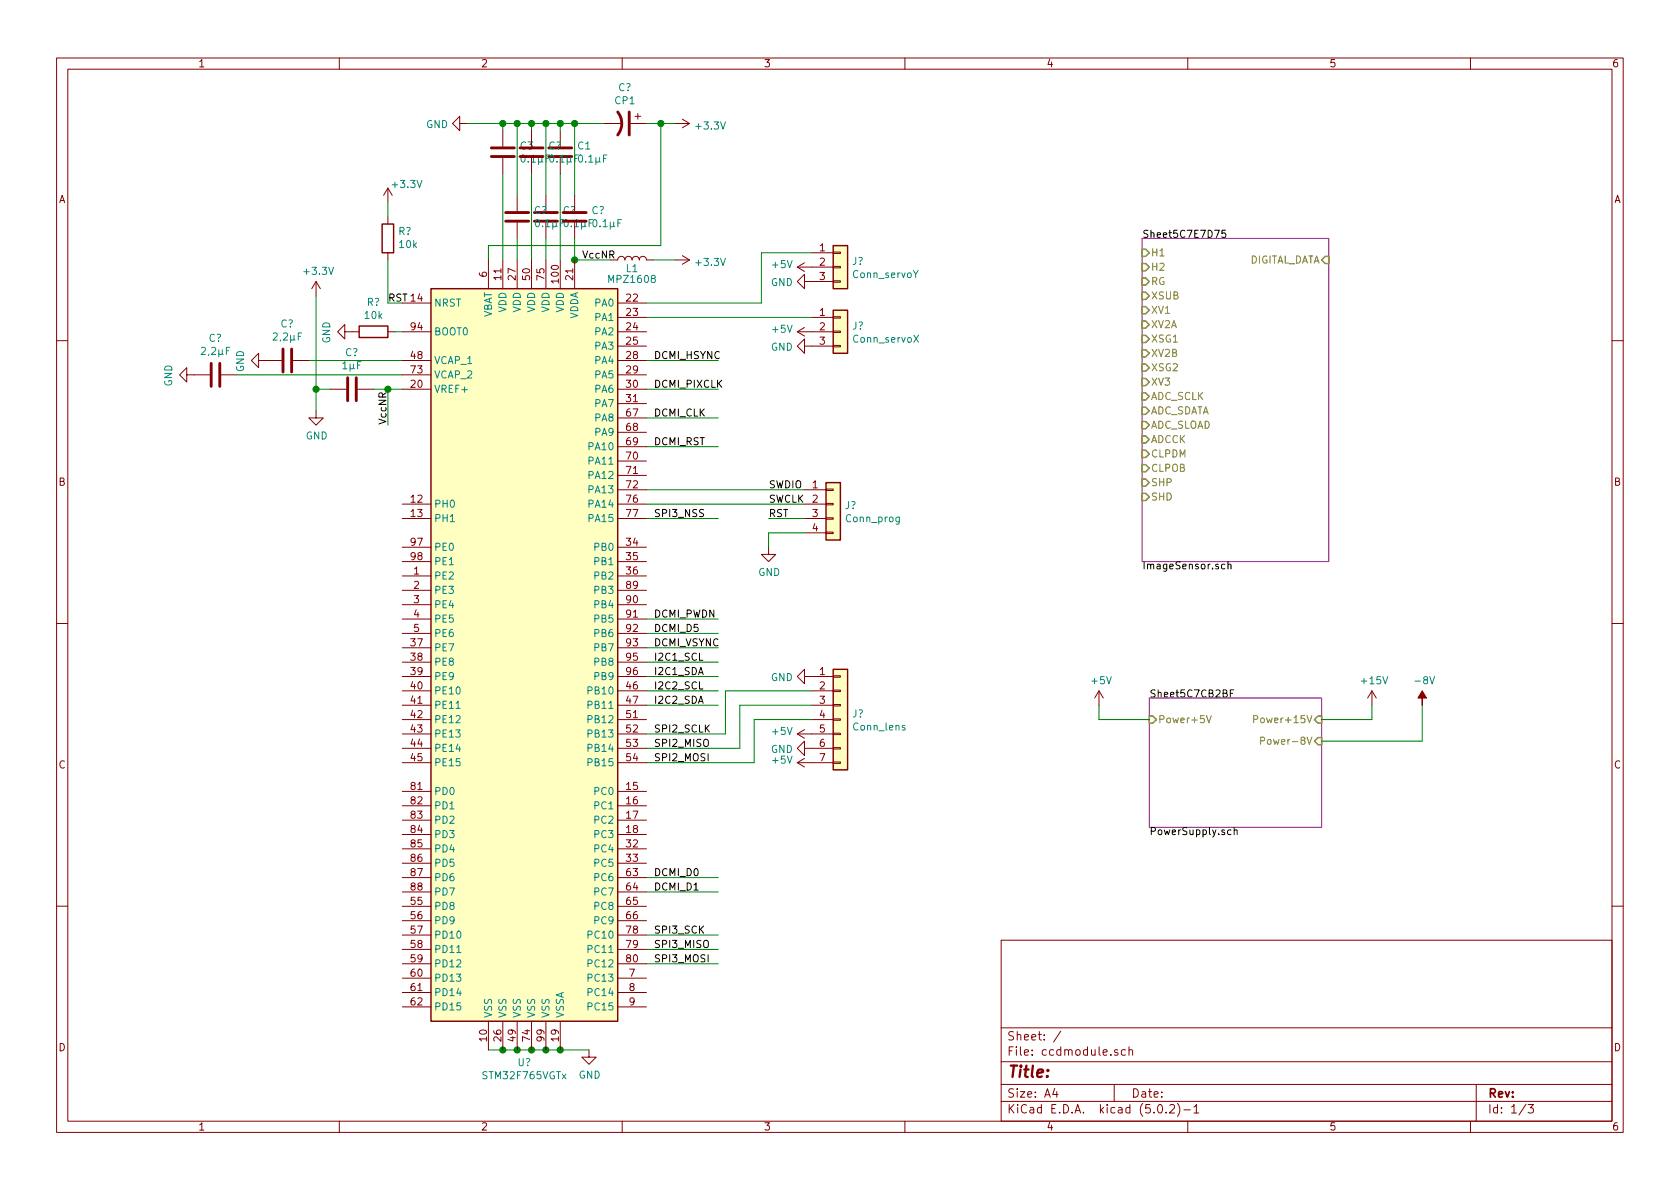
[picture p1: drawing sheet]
<svg xmlns="http://www.w3.org/2000/svg" width="297mm" height="210mm" viewBox="0 0 297 210" stroke-linecap="round" stroke-linejoin="round" font-family="sans-serif">
<g fill="none" stroke="#840000" stroke-width=".18">
<path d="M10 10.3h277v189.9h-277zM12 12.2h273v186.1h-273zM60 10.3v1.9M110 10.3v1.9M160 10.3v1.9M210 10.3v1.9M260 10.3v1.9M68.6 33.3v2.5M68.6 38.3v1.3M68.6 33.3l-.8 1.2M68.6 33.3l.7 1.2M81.3 21.8v-1.2l-1.3 1.2 1.3 1.3v-1.3h1.2"/>
<path d="M88.9 23.1v2.8M88.9 27.9v2.8M91.4 34.5v2.8M91.4 39.4v2.8M94 23.1v2.8M94 27.9v2.8M96.5 34.5v2.8M96.5 39.4v2.8M99.1 23.1v2.8M99.1 27.9v2.8M101.6 34.5v2.8M101.6 39.4v2.8"/>
<path d="M106.7 21.8h3.3M111.5 21.8h2.8M112.3 20.6h1M112.8 20.1v1M119.4 21.8h2.5M120.6 21.1l1.3 .7M121.9 21.8l-1.3 .8M55.9 49.8l-.8 1.2M55.9 49.8v2.5M55.9 49.8l.7 1.2M61 58.7v-1.3l-1.3 1.3 1.3 1.2v-1.2h2.5M68.6 58.7h1.2"/>
<path d="M68.6 44.7v1.3M71.1 58.7h5.1M71.1 53.6h5.1M86.4 46v5M88.9 46v5M91.4 46v5M94 46v5M96.5 46v5M99.1 46v5M101.6 46v5M107.9 46h1.3a.63 .63 0 0 1 .7-.7 .63 .63 0 0 1 .6 .7 .63 .63 0 0 1 .6-.7 .63 .63 0 0 1 .7 .7 .63 .63 0 0 1 .6-.7 .63 .63 0 0 1 .6 .7 .63 .63 0 0 1 .7-.7 .63 .63 0 0 1 .6 .7h1.3M109.2 58.7h5.1"/>
<path d="M109.2 56.1h5.1M109.2 53.6h5.1M119.4 46h2.5M120.6 45.2l1.3 .8M121.9 46l-1.3 .7M141 58.7h6.3M141 47.2h6.3M141 47.2l1.2 .8M141 58.7l1.2 .7M142.2 49.8v-1.3l-1.2 1.3 1.2 1.2v-1.2h5.1M142.2 46.5l-1.2 .7M142.2 57.9l-1.2 .8"/>
<path d="M143.5 44.7h3.8M143.5 56.1h3.8M147.3 49.7h1.3v.2h-1.3zM147.3 47.1h1.3v.3h-1.3zM147.3 44.6h1.3v.2h-1.3zM147.3 58.5h1.3v.3h-1.3zM147.3 56h1.3v.3h-1.3zM10 60.2h2M33 66.3v-1.3l-1.3 1.3 1.3 1.3v-1.3h4.1M39.1 66.3h2.8M45.7 63.7v-1.2l-1.3 1.2 1.3 1.3v-1.3h4.1M51.8 63.7h2.8"/>
<path d="M55.9 72.6v1.3h1.2l-1.2 1.3-1.3-1.3h1.3M58.4 68.8h2.8M63.2 68.8h2.8M71.1 68.8h5.1M71.1 66.3h5.1M71.1 63.7h5.1M109.2 68.8h5.1M109.2 66.3h5.1M109.2 63.7h5.1M109.2 61.2h5.1M109.2 79h5.1M109.2 71.4h5.1"/>
<path d="M109.2 73.9h5.1M109.2 76.4h5.1M142.2 61.2v-1.3l-1.2 1.3 1.2 1.3v-1.3h5.1M147.3 61.1h1.3v.2h-1.3zM285 60.2h2M71.1 89.1h5.1M71.1 91.7h5.1M71.1 96.8h5.1M71.1 99.3h5.1M109.2 86.6h5.1M109.2 89.1h5.1M109.2 91.7h5.1"/>
<path d="M109.2 81.5h5.1M109.2 84.1h5.1M109.2 96.8h5.1M109.2 99.3h5.1M135.9 96.8v1.2h1.3l-1.3 1.3-1.3-1.3h1.3M142.2 86.6h3.8M142.2 89.1h3.8M142.2 91.7h3.8M142.2 94.2h3.8M146 94.1h1.3v.3h-1.3zM146 91.6h1.3v.2h-1.3zM146 89h1.3v.3h-1.3z"/>
<path d="M146 86.5h1.3v.2h-1.3zM10 110.3h2M71.1 119.6h5.1M71.1 101.8h5.1M71.1 104.4h5.1M71.1 106.9h5.1M71.1 109.5h5.1M71.1 112h5.1M71.1 114.5h5.1M71.1 117.1h5.1M109.2 119.6h5.1M109.2 101.8h5.1"/>
<path d="M109.2 104.4h5.1M109.2 106.9h5.1M109.2 109.5h5.1M109.2 112h5.1M109.2 114.5h5.1M109.2 117.1h5.1M142.2 119.6v-1.2l-1.2 1.2 1.2 1.3v-1.3h5.1M147.3 119.5h1.3v.3h-1.3zM285 110.3h2M71.1 122.2h5.1M71.1 124.7h5.1M71.1 127.2h5.1"/>
<path d="M71.1 129.8h5.1M71.1 132.3h5.1M71.1 134.9h5.1M71.1 139.9h5.1M109.2 122.2h5.1M109.2 124.7h5.1M109.2 127.2h5.1M109.2 129.8h5.1M109.2 132.3h5.1M109.2 134.9h5.1M109.2 139.9h5.1M141 129.8h6.3"/>
<path d="M141 134.9h6.3M141 129.8l1.2 .8M141 134.9l1.2 .7M142.2 132.3v-1.2l-1.2 1.2 1.2 1.3v-1.3h5.1M142.2 129l-1.2 .8M142.2 134.1l-1.2 .8M143.5 122.2h3.8M143.5 124.7h3.8M143.5 127.2h3.8M147.3 134.7h1.3v.3h-1.3zM147.3 132.2h1.3v.3h-1.3zM147.3 129.7h1.3v.2h-1.3z"/>
<path d="M147.3 127.1h1.3v.3h-1.3zM147.3 124.6h1.3v.2h-1.3zM147.3 122h1.3v.3h-1.3zM194.3 122.2l-.8 1.2M194.3 122.2v2.5M194.3 122.2l.8 1.2M242.6 122.2l-.8 1.2M242.6 122.2v2.5M242.6 122.2l.7 1.2M71.1 142.5h5.1M71.1 145h5.1M71.1 147.6h5.1"/>
<path d="M71.1 150.1h5.1M71.1 152.6h5.1M71.1 155.2h5.1M71.1 157.7h5.1M109.2 142.5h5.1M109.2 145h5.1M109.2 147.6h5.1M109.2 150.1h5.1M109.2 152.6h5.1M109.2 155.2h5.1M109.2 157.7h5.1M10 160.2h2"/>
<path d="M71.1 165.3h5.1M71.1 167.9h5.1M71.1 170.4h5.1M71.1 173h5.1M71.1 175.5h5.1M71.1 178h5.1M71.1 160.3h5.1M71.1 162.8h5.1M109.2 165.3h5.1M109.2 167.9h5.1M109.2 170.4h5.1M109.2 173h5.1"/>
<path d="M109.2 175.5h5.1M109.2 178h5.1M109.2 160.3h5.1M109.2 162.8h5.1M177 166.3h108v32h-108zM285 160.2h2M60 198.3v1.9M86.4 180.6v5.1M88.9 180.6v5.1M91.4 180.6v5.1M94 180.6v5.1M96.5 180.6v5.1"/>
<path d="M99.1 180.6v5.1M104.1 185.7v1.2h1.3l-1.3 1.3-1.2-1.3h1.2M110 198.3v1.9M160 198.3v1.9M177 194.8h108M177 191.8h108M177 187.8h108M177 181.8h108M186.5 192.5l-.4 1h1M186.8 193v1M187.6 182.3l-1.3 2M197 191.8v3"/>
<path d="M197.6 185.7l-.3-.1-.2 .2v.2l.5 .2v.3h-.5M199 185.7l-.4-.1-.3 .3v.6l.3 .1 .4-.1M199.6 185.7l.2-.1 .4 .1 .1 .9M199.6 185.1v1.5M204.8 195.5l.4-.2a.94 .94 0 0 1 0 1.5 .79 .79 0 0 1-.4-1.3zM206.2 196.7v.1M206.8 195.5l.2-.2h.4l.2 .2 .1 .3-.1 .2-.8 .8h.9M208.2 195.1a1.71 1.71 0 0 1 0 2.3M209.3 196.3h1.2M210 198.3v1.9M211.1 195.8l.4-.5v1.5M211.1 196.8h.9"/>
<path d="M260 198.3v1.9M261 191.8v6.5M269.8 195.2l-1.2 2M270.2 195.3h.9l-.5 .6 .4 .1v.7l-.2 .1-.6-.1"/>
</g>
<g fill="none" stroke="#008400" stroke-width=".18">
<path d="M68.6 35.8v2.5M82.5 21.8h24.2M88.9 21.8v1.3M88.9 30.7v15.3M91.4 21.8v12.7M94 21.8v1.3M94 30.7v15.3M96.5 21.8v12.7M99.1 21.8v1.3M99.1 30.7v15.3M101.6 21.8v12.7M114.3 21.8h5.1"/>
<path d="M116.8 21.8v21.6h-30.4v2.6M55.9 52.3v20.3M68.6 46v7.6M69.8 58.7h1.3M91.4 42.2v3.8M96.5 42.2v3.8M101.6 42.2v3.8h6.3M114.3 56.1h29.2M115.6 46h3.8M143.5 44.7h-8.9v8.9h-20.3M41.9 66.3h29.2M54.6 63.7h16.5"/>
<path d="M55.9 68.8h2.5M66 68.8h5.1M68.6 68.8v6.4M114.3 68.8h12.7M114.3 63.7h12.7M114.3 73.9h12.7M114.3 79h12.7M114.3 86.6h27.9M114.3 89.1h27.9M114.3 91.7h12.7M135.9 91.7h6.3M142.2 94.2h-6.3v2.6"/>
<path d="M114.3 109.5h12.7M114.3 112h12.7M114.3 114.5h12.7M114.3 117.1h12.7M114.3 119.6h12.7M114.3 124.7h12.7M114.3 122.2h12.7M143.5 127.2h-10.2v7.7h-19M143.5 124.7h-12.7v7.6h-16.5M143.5 122.2h-15.2v7.6h-14M194.3 124.7v2.5h8.9M242.6 124.7v2.5h-8.9"/>
<path d="M251.5 124.7v6.4h-17.8M114.3 155.2h12.7M114.3 157.7h12.7M114.3 170.4h12.7M114.3 167.9h12.7M114.3 165.3h12.7M86.4 185.7h17.7"/>
</g>
<g fill="none" stroke="#840000" stroke-width=".51">
<path d="M109.2 19.8a3.3 3.3 0 0 1 0 4.1M111.3 19.8v4.1M86.9 27.7h4M86.9 26.2h4M89.4 39.1h4.1M89.4 37.6h4.1M91.9 27.7h4.1M91.9 26.2h4.1M94.5 39.1h4.1M94.5 37.6h4.1M97 27.7h4.1M97 26.2h4.1"/>
<path d="M99.6 39.1h4M99.6 37.6h4M37.3 64.3v4M38.9 64.3v4M50 61.7v4.1M51.6 61.7v4.1M61.5 66.8v4.1M63 66.8v4.1"/>
</g>
<g fill="#008400" stroke="#008400" stroke-width=".25">
<circle cx="116.8" cy="21.8" r=".51"/>
<circle cx="99.1" cy="21.8" r=".51"/>
<circle cx="94" cy="21.8" r=".51"/>
<circle cx="91.4" cy="21.8" r=".51"/>
<circle cx="96.5" cy="21.8" r=".51"/>
<circle cx="101.6" cy="21.8" r=".51"/>
<circle cx="68.6" cy="68.8" r=".51"/>
<circle cx="99.1" cy="185.7" r=".51"/>
<circle cx="96.5" cy="185.7" r=".51"/>
<circle cx="94" cy="185.7" r=".51"/>
<circle cx="91.4" cy="185.7" r=".51"/>
<circle cx="88.9" cy="185.7" r=".51"/>
<circle cx="101.6" cy="46" r=".51"/>
<circle cx="88.9" cy="21.8" r=".51"/>
<circle cx="55.9" cy="68.8" r=".51"/>
</g>
<path d="M67.6 39.6h2v5.1h-2zM63.5 57.7h5.1v2h-5.1zM76.2 51h33v129.6h-33zM147.3 43.4h2.6v7.6h-2.6zM147.3 54.9h2.6v7.6h-2.6zM146 85.3h2.6v10.2h-2.6zM147.3 118.4h2.6v17.7h-2.6z" fill="none" stroke="#840000" stroke-width=".25"/>
<g fill="#ffffc2" stroke="#ffffc2" stroke-width=".18">
<path d="M146 85.3h2.6v10.2h-2.6z"/>
<path d="M147.3 43.4h2.6v7.6h-2.6z"/>
<path d="M147.3 54.9h2.6v7.6h-2.6z"/>
<path d="M147.3 118.4h2.6v17.7h-2.6z"/>
<path d="M76.2 51h33v129.6h-33z"/>
</g>
<path d="M161.5 47.8l.4 .7 .4-.7M161.6 59.3l.8 1.2M162.4 59.3l-.8 1.2M159 91.4v1.1l-.3 .2-.3-.1M159 91.5l-.4-.1-.2 .3 .1 .5h.5M80.6 125.3h.8M160 128.3h-.3l-.2 .1 .1 .2 .4 .1v.4h-.5M80.8 168.4h.7" fill="none" stroke="#008484" stroke-width=".18"/>
<path d="M201.9 42.2h33v57.1h-33zM203.2 123.4h30.5v22.9h-30.5z" fill="none" stroke="#840084" stroke-width=".18"/>
<path d="M216.7 40.7h-.6l-.1 .6 .2-.1 .4 .1 .1 .6-.2 .1-.5-.1M216.6 99.8h-.4l-.2 .2 .1 .6h.5M217.1 99.9l.2-.1h.3l.1 .8M217.1 99.3v1.3M217.5 122.6h.5M218.1 122h-.6v1.3M217.7 146.8h-.4l-.3 .2 .2 .5h.5M218.2 146.9l.2-.1h.3v.8M218.2 146.3v1.3" fill="none" stroke="#000" stroke-width=".18"/>
<path d="M213.3 126.5l.4 1.3 .5-1.3M221.7 127.2l.6-.1 .1-.1-.1-.3-.2-.2h-.4v1.3M222.9 131l.6-.1v-.4l-.1-.2h-.5v1.3" fill="none" stroke="#848400" stroke-width=".18"/>
<g fill="none" stroke="#848400" stroke-width=".25">
<path d="M201.9 46.6h.7l.6 .6-.6 .7h-.7zM201.9 44.1h.7l.6 .6-.6 .6h-.7zM201.9 49.1h.7l.6 .7-.6 .6h-.7zM201.9 51.7h.7l.6 .6-.6 .7h-.7zM201.9 54.2h.7l.6 .7-.6 .6h-.7zM201.9 56.8h.7l.6 .6-.6 .6h-.7zM201.9 59.3h.7l.6 .6-.6 .7h-.7zM234.3 45.3h.6v1.3h-.6l-.6-.6zM201.9 61.8h.7l.6 .7-.6 .6h-.7zM201.9 64.4h.7l.6 .6-.6 .7h-.7zM201.9 66.9h.7l.6 .7-.6 .6h-.7zM201.9 69.5h.7l.6 .6-.6 .6h-.7z"/>
<path d="M201.9 72h.7l.6 .6-.6 .7h-.7zM201.9 74.5h.7l.6 .7-.6 .6h-.7zM201.9 77.1h.7l.6 .6-.6 .7h-.7zM201.9 79.6h.7l.6 .7-.6 .6h-.7zM201.9 82.2h.7l.6 .6-.6 .6h-.7zM201.9 84.7h.7l.6 .6-.6 .7h-.7zM201.9 87.2h.7l.6 .7-.6 .6h-.7zM203.2 126.6h.6l.7 .6-.7 .7h-.6zM233 130.4h.7v1.3h-.7l-.6-.6zM233 126.6h.7v1.3h-.7l-.6-.7z"/>
</g>
<path d="M251.5 122.2l.7 1.2h-.7v1.3v-1.3h-.8z" fill="#840000" stroke="#840000" stroke-width=".18"/>
<text font-size="2.8" fill="#840000" x="178" y="190.5">Title:</text>
<g font-size="2.1" fill="#840000">
<text x="178" y="184">Sheet: /</text>
<text x="178" y="186.7">File: ccdmodule.sch</text>
<text x="178" y="196.9">KiCad E.D.A. kicad (5.0.2)-1</text>
<text x="178" y="194.1">Size: A4</text>
<text x="200" y="194.1">Date:</text>
<text x="263" y="194.1">Rev:</text>
<text x="263" y="196.9">Id: 1/3</text>
</g>
<g font-size="1.8" fill="#840000">
<text x="35" y="11.9">1</text>
<text x="85" y="11.9">2</text>
<text x="135" y="11.9">3</text>
<text x="185" y="11.9">4</text>
<text x="235" y="11.9">5</text>
<text x="285" y="11.9">6</text>
<text x="10.4" y="35.9">A</text>
<text x="285.4" y="35.9">A</text>
<text x="144.9" y="44.4">1</text>
<text x="144.9" y="47">2</text>
<text x="68.6" y="53.3">RST 14</text>
<text x="86.1" y="49" transform="rotate(-90 86.1 49)">6</text>
<text x="88.6" y="49.5" transform="rotate(-90 88.6 49.5)">11</text>
<text x="91.2" y="49.5" transform="rotate(-90 91.2 49.5)">27</text>
<text x="93.7" y="49.5" transform="rotate(-90 93.7 49.5)">50</text>
<text x="96.3" y="49.5" transform="rotate(-90 96.3 49.5)">75</text>
<text x="98.8" y="50" transform="rotate(-90 98.8 50)">100</text>
<text x="101.3" y="49.5" transform="rotate(-90 101.3 49.5)">21</text>
<text x="110.8" y="53.3">22</text>
<text x="144.9" y="49.5">3</text>
<text x="72.7" y="58.4">94</text>
<text x="110.8" y="55.9">23</text>
<text x="110.8" y="58.4">24</text>
<text x="144.9" y="55.9">1</text>
<text x="144.9" y="58.4">2</text>
<text x="72.7" y="63.5">48</text>
<text x="110.8" y="61">25</text>
<text x="110.8" y="63.5">28</text>
<text x="144.9" y="61">3</text>
<text x="72.7" y="66">73</text>
<text x="72.7" y="68.6">20</text>
<text x="110.8" y="66">29</text>
<text x="110.8" y="68.6">30</text>
<text x="110.8" y="71.1">31</text>
<text x="110.8" y="73.7">67</text>
<text x="110.8" y="76.2">68</text>
<text x="110.8" y="78.7">69</text>
<text x="110.8" y="81.3">70</text>
<text x="110.8" y="83.8">71</text>
<text x="10.4" y="85.9">B</text>
<text x="72.7" y="88.9">12</text>
<text x="110.8" y="86.4">72</text>
<text x="110.8" y="88.9">76</text>
<text x="143.7" y="86.4">1</text>
<text x="143.7" y="88.9">2</text>
<text x="285.4" y="85.9">B</text>
<text x="72.7" y="91.4">13</text>
<text x="110.8" y="91.4">77</text>
<text x="143.7" y="91.4">3</text>
<text x="143.7" y="94">4</text>
<text x="72.7" y="96.5">97</text>
<text x="72.7" y="99.1">98</text>
<text x="73.2" y="101.6">1</text>
<text x="110.8" y="96.5">34</text>
<text x="110.8" y="99.1">35</text>
<text x="110.8" y="101.6">36</text>
<text x="73.2" y="104.1">2</text>
<text x="73.2" y="106.7">3</text>
<text x="110.8" y="104.1">89</text>
<text x="110.8" y="106.7">90</text>
<text x="73.2" y="109.2">4</text>
<text x="73.2" y="111.8">5</text>
<text x="110.8" y="109.2">91</text>
<text x="110.8" y="111.8">92</text>
<text x="72.7" y="114.3">37</text>
<text x="72.7" y="116.8">38</text>
<text x="72.7" y="119.4">39</text>
<text x="110.8" y="114.3">93</text>
<text x="110.8" y="116.8">95</text>
<text x="110.8" y="119.4">96</text>
<text x="144.9" y="119.4">1</text>
<text x="72.7" y="121.9">40</text>
<text x="72.7" y="124.5">41</text>
<text x="110.8" y="121.9">46</text>
<text x="110.8" y="124.5">47</text>
<text x="144.9" y="121.9">2</text>
<text x="144.9" y="124.5">3</text>
<text x="72.7" y="127">42</text>
<text x="72.7" y="129.5">43</text>
<text x="110.8" y="127">51</text>
<text x="110.8" y="129.5">52</text>
<text x="144.9" y="127">4</text>
<text x="144.9" y="129.5">5</text>
<text x="10.4" y="135.9">C</text>
<text x="72.7" y="132.1">44</text>
<text x="72.7" y="134.6">45</text>
<text x="110.8" y="132.1">53</text>
<text x="110.8" y="134.6">54</text>
<text x="144.9" y="132.1">6</text>
<text x="144.9" y="134.6">7</text>
<text x="285.4" y="135.9">C</text>
<text x="72.7" y="139.7">81</text>
<text x="72.7" y="142.2">82</text>
<text x="110.8" y="139.7">15</text>
<text x="110.8" y="142.2">16</text>
<text x="72.7" y="144.8">83</text>
<text x="72.7" y="147.3">84</text>
<text x="72.7" y="149.9">85</text>
<text x="110.8" y="144.8">17</text>
<text x="110.8" y="147.3">18</text>
<text x="110.8" y="149.9">32</text>
<text x="72.7" y="152.4">86</text>
<text x="72.7" y="154.9">87</text>
<text x="110.8" y="152.4">33</text>
<text x="110.8" y="154.9">63</text>
<text x="72.7" y="157.5">88</text>
<text x="72.7" y="160">55</text>
<text x="110.8" y="157.5">64</text>
<text x="110.8" y="160">65</text>
<text x="72.7" y="165.1">57</text>
<text x="72.7" y="167.6">58</text>
<text x="72.7" y="162.6">56</text>
<text x="110.8" y="165.1">78</text>
<text x="110.8" y="167.6">79</text>
<text x="110.8" y="162.6">66</text>
<text x="72.7" y="170.2">59</text>
<text x="72.7" y="172.7">60</text>
<text x="110.8" y="170.2">80</text>
<text x="111.3" y="172.7">7</text>
<text x="72.7" y="175.3">61</text>
<text x="72.7" y="177.8">62</text>
<text x="111.3" y="175.3">8</text>
<text x="111.3" y="177.8">9</text>
<text x="10.4" y="185.9">D</text>
<text x="86.1" y="184.1" transform="rotate(-90 86.1 184.1)">10</text>
<text x="88.6" y="184.1" transform="rotate(-90 88.6 184.1)">26</text>
<text x="91.2" y="184.1" transform="rotate(-90 91.2 184.1)">49</text>
<text x="93.7" y="184.1" transform="rotate(-90 93.7 184.1)">74</text>
<text x="96.3" y="184.1" transform="rotate(-90 96.3 184.1)">99</text>
<text x="98.8" y="184.1" transform="rotate(-90 98.8 184.1)">19</text>
<text x="285.4" y="185.9">D</text>
<text x="35" y="199.9">1</text>
<text x="85" y="199.9">2</text>
<text x="135" y="199.9">3</text>
<text x="185" y="199.9">4</text>
<text x="235" y="199.9">5</text>
<text x="285" y="199.9">6</text>
</g>
<g font-size="1.8" fill="#008484">
<text x="109.3" y="16.1">C?</text>
<text x="75.3" y="22.7">GND</text>
<text x="108.8" y="18.4">CP1</text>
<text x="123.2" y="22.9">+3.3V</text>
<text x="92" y="26.4">C3</text>
<text x="92.3" y="28.7">0.1µF</text>
<text x="97" y="26.4">C?</text>
<text x="97.4" y="28.7">0.1µF</text>
<text x="102.2" y="26.4">C1</text>
<text x="102.5" y="28.7">0.1µF</text>
<text x="69.5" y="33.2">+3.3V</text>
<text x="70.4" y="41.5">R?</text>
<text x="94.4" y="37.9">C?</text>
<text x="94.8" y="40.2">0.1µF</text>
<text x="99.5" y="37.9">C?</text>
<text x="99.9" y="40.2">0.1µF 0.1µF</text>
<text x="104.6" y="37.9">C?</text>
<text x="70.7" y="43.9">10k</text>
<text x="123.2" y="47">+3.3V</text>
<text x="136.7" y="47.4">+5V</text>
<text x="150.7" y="46.9">J?</text>
<text x="53.9" y="48.6">+3.3V</text>
<text x="107.9" y="50">MPZ1608</text>
<text x="110.7" y="48.1">L1</text>
<text x="136.3" y="50.6">GND</text>
<text x="150.9" y="49.2">Conn_servoY</text>
<text x="49.6" y="57.9">C?</text>
<text x="64.6" y="56.4">10k</text>
<text x="64.9" y="54.1">R?</text>
<text x="76.7" y="59.3">BOOT0</text>
<text x="76.7" y="54.2">NRST</text>
<text x="87" y="56.4" transform="rotate(-90 87 56.4)">VBAT</text>
<text x="89.5" y="55.3" transform="rotate(-90 89.5 55.3)">VDD</text>
<text x="92.1" y="55.3" transform="rotate(-90 92.1 55.3)">VDD</text>
<text x="94.6" y="55.3" transform="rotate(-90 94.6 55.3)">VDD</text>
<text x="97.2" y="55.3" transform="rotate(-90 97.2 55.3)">VDD</text>
<text x="99.7" y="55.3" transform="rotate(-90 99.7 55.3)">VDD</text>
<text x="102.2" y="56.6" transform="rotate(-90 102.2 56.6)">VDDA</text>
<text x="105.3" y="54.2">PA0</text>
<text x="105.3" y="56.8">PA1</text>
<text x="105.3" y="59.3">PA2</text>
<text x="136.7" y="58.8">+5V</text>
<text x="150.7" y="58.3">J?</text>
<text x="35.8" y="62.8">2,2µF</text>
<text x="36.9" y="60.4">C?</text>
<text x="43.2" y="65.8" transform="rotate(-90 43.2 65.8)">GND</text>
<text x="48.5" y="60.2">2,2µF</text>
<text x="58.4" y="60.8" transform="rotate(-90 58.4 60.8)">GND</text>
<text x="60.6" y="65.3">1µF</text>
<text x="61" y="63">C?</text>
<text x="76.7" y="64.4">VCAP_1</text>
<text x="105.3" y="61.8">PA3</text>
<text x="105.3" y="64.4">PA4</text>
<text x="136.3" y="62">GND</text>
<text x="151" y="60.6">Conn_servoX</text>
<text x="30.5" y="68.4" transform="rotate(-90 30.5 68.4)">GND</text>
<text x="76.7" y="66.9">VCAP_2</text>
<text x="76.7" y="69.5">VREF+</text>
<text x="105.3" y="66.9">PA5</text>
<text x="105.3" y="69.5">PA6</text>
<text x="54.1" y="77.7">GND</text>
<text x="105.3" y="72">PA7</text>
<text x="105.3" y="74.5">PA8</text>
<text x="105.3" y="77.1">PA9</text>
<text x="104.3" y="79.6">PA10</text>
<text x="104.3" y="82.2">PA11</text>
<text x="76.7" y="89.8">PH0</text>
<text x="104.3" y="84.7">PA12</text>
<text x="104.3" y="87.2">PA13</text>
<text x="104.3" y="89.8">PA14</text>
<text x="76.7" y="92.3">PH1</text>
<text x="104.3" y="92.3">PA15</text>
<text x="149.4" y="90">J?</text>
<text x="149.7" y="92.3">Conn_prog</text>
<text x="76.7" y="97.4">PE0</text>
<text x="76.7" y="99.9">PE1</text>
<text x="105.3" y="97.4">PB0</text>
<text x="105.3" y="99.9">PB1</text>
<text x="134.1" y="101.8">GND</text>
<text x="76.7" y="102.5">PE2</text>
<text x="76.7" y="105">PE3</text>
<text x="76.7" y="107.6">PE4</text>
<text x="105.3" y="102.5">PB2</text>
<text x="105.3" y="105">PB3</text>
<text x="105.3" y="107.6">PB4</text>
<text x="76.7" y="110.1">PE5</text>
<text x="76.7" y="112.6">PE6</text>
<text x="105.3" y="110.1">PB5</text>
<text x="105.3" y="112.6">PB6</text>
<text x="76.7" y="115.2">PE7</text>
<text x="76.7" y="117.7">PE8</text>
<text x="105.3" y="115.2">PB7</text>
<text x="105.3" y="117.7">PB8</text>
<text x="76.7" y="122.8">PE10</text>
<text x="76.7" y="125.3">PE11</text>
<text x="76.7" y="120.3">PE9</text>
<text x="104.3" y="122.8">PB10</text>
<text x="104.3" y="125.3">PB11</text>
<text x="105.3" y="120.3">PB9</text>
<text x="136.3" y="120.4">GND</text>
<text x="193.1" y="121">+5V</text>
<text x="240.9" y="121">+15V</text>
<text x="250.5" y="121">-8V</text>
<text x="76.7" y="127.9">PE12</text>
<text x="76.7" y="130.4">PE13</text>
<text x="104.3" y="127.9">PB12</text>
<text x="104.3" y="130.4">PB13</text>
<text x="136.7" y="130">+5V</text>
<text x="150.7" y="126.9">J?</text>
<text x="151" y="129.2">Conn_lens</text>
<text x="76.7" y="133">PE14</text>
<text x="76.7" y="135.5">PE15</text>
<text x="104.3" y="133">PB14</text>
<text x="104.3" y="135.5">PB15</text>
<text x="136.3" y="133.1">GND</text>
<text x="136.7" y="135">+5V</text>
<text x="76.7" y="140.6">PD0</text>
<text x="76.7" y="143.1">PD1</text>
<text x="105.3" y="140.6">PC0</text>
<text x="105.3" y="143.1">PC1</text>
<text x="76.7" y="145.7">PD2</text>
<text x="76.7" y="148.2">PD3</text>
<text x="105.3" y="145.7">PC2</text>
<text x="105.3" y="148.2">PC3</text>
<text x="76.7" y="150.7">PD4</text>
<text x="76.7" y="153.3">PD5</text>
<text x="76.7" y="155.8">PD6</text>
<text x="105.3" y="150.7">PC4</text>
<text x="105.3" y="153.3">PC5</text>
<text x="105.3" y="155.8">PC6</text>
<text x="76.7" y="158.4">PD7</text>
<text x="76.7" y="160.9">PD8</text>
<text x="105.3" y="158.4">PC7</text>
<text x="105.3" y="160.9">PC8</text>
<text x="76.7" y="166">PD10</text>
<text x="76.7" y="163.4">PD9</text>
<text x="104.3" y="166">PC10</text>
<text x="105.3" y="163.4">PC9</text>
<text x="76.7" y="168.5">PD11</text>
<text x="76.7" y="171.1">PD12</text>
<text x="76.7" y="173.6">PD13</text>
<text x="104.3" y="168.5">PC11</text>
<text x="104.3" y="171.1">PC12</text>
<text x="104.3" y="173.6">PC13</text>
<text x="76.7" y="176.1">PD14</text>
<text x="76.7" y="178.7">PD15</text>
<text x="104.3" y="176.1">PC14</text>
<text x="104.3" y="178.7">PC15</text>
<text x="87" y="180.1" transform="rotate(-90 87 180.1)">VSS</text>
<text x="89.5" y="180.1" transform="rotate(-90 89.5 180.1)">VSS</text>
<text x="92.1" y="180.1" transform="rotate(-90 92.1 180.1)">VSS</text>
<text x="94.6" y="180.1" transform="rotate(-90 94.6 180.1)">VSS</text>
<text x="97.2" y="180.1" transform="rotate(-90 97.2 180.1)">VSS</text>
<text x="99.7" y="180.1" transform="rotate(-90 99.7 180.1)">VSSA</text>
<text x="85.5" y="190.8">STM32F765VGTx</text>
<text x="91.5" y="188.5">U?</text>
<text x="102.3" y="190.7">GND</text>
</g>
<g font-size="1.8">
<text x="102.9" y="45.7">VccNR</text>
<text x="201.9" y="42.1">Sheet5C7E7D75</text>
<text x="115.6" y="63.5">DCMI_HSYNC</text>
<text x="115.6" y="68.6">DCMI_PIXCLK</text>
<text x="68.3" y="75.2" transform="rotate(-90 68.3 75.2)">VccNR</text>
<text x="115.6" y="73.7">DCMI_CLK</text>
<text x="115.6" y="78.7">DCMI_RST</text>
<text x="135.9" y="86.4">SWDIO</text>
<text x="135.9" y="88.9">SWCLK</text>
<text x="115.6" y="91.4">SPI3_NSS</text>
<text x="135.9" y="91.4">RST</text>
<text x="201.9" y="100.7">ImageSensor.sch</text>
<text x="115.6" y="109.2">DCMI_PWDN</text>
<text x="115.6" y="111.8">DCMI_D5</text>
<text x="115.6" y="114.3">DCMI_VSYNC</text>
<text x="115.6" y="119.4">I2C1_SDA</text>
<text x="115.6" y="116.8">I2C1_SCL</text>
<text x="115.6" y="124.5">I2C2_SDA</text>
<text x="115.6" y="121.9">I2C2_SCL</text>
<text x="203.2" y="123.3">Sheet5C7CB2BF</text>
<text x="115.6" y="129.5">SPI2_SCLK</text>
<text x="115.6" y="134.6">SPI2_MOSI</text>
<text x="115.6" y="132.1">SPI2_MISO</text>
<text x="203.2" y="147.7">PowerSupply.sch</text>
<text x="115.6" y="154.9">DCMI_D0</text>
<text x="115.6" y="157.5">DCMI_D1</text>
<text x="115.6" y="167.6">SPI3_MISO</text>
<text x="115.6" y="165.1">SPI3_SCK</text>
<text x="115.6" y="170.2">SPI3_MOSI</text>
</g>
<g font-size="1.8" fill="#848400">
<text x="203.5" y="47.9">H2</text>
<text x="203.5" y="45.3">H1</text>
<text x="220.4" y="46.6">DIGITAL_DATA</text>
<text x="203.5" y="50.4">RG</text>
<text x="203.5" y="53">XSUB</text>
<text x="203.5" y="55.5">XV1</text>
<text x="203.5" y="58">XV2A</text>
<text x="203.5" y="60.6">XSG1</text>
<text x="203.5" y="63.1">XV2B</text>
<text x="203.5" y="65.7">XSG2</text>
<text x="203.5" y="68.2">XV3</text>
<text x="203.5" y="70.7">ADC_SCLK</text>
<text x="203.5" y="73.3">ADC_SDATA</text>
<text x="203.5" y="75.8">ADC_SLOAD</text>
<text x="203.5" y="78.4">ADCCK</text>
<text x="203.5" y="80.9">CLPDM</text>
<text x="203.5" y="83.4">CLPOB</text>
<text x="203.5" y="86">SHP</text>
<text x="203.5" y="88.5">SHD</text>
<text x="204.7" y="127.9">Power+5V</text>
<text x="222.7" y="127.9">Power+15V</text>
<text x="224.1" y="131.7">Power-8V</text>
</g>
</svg>
